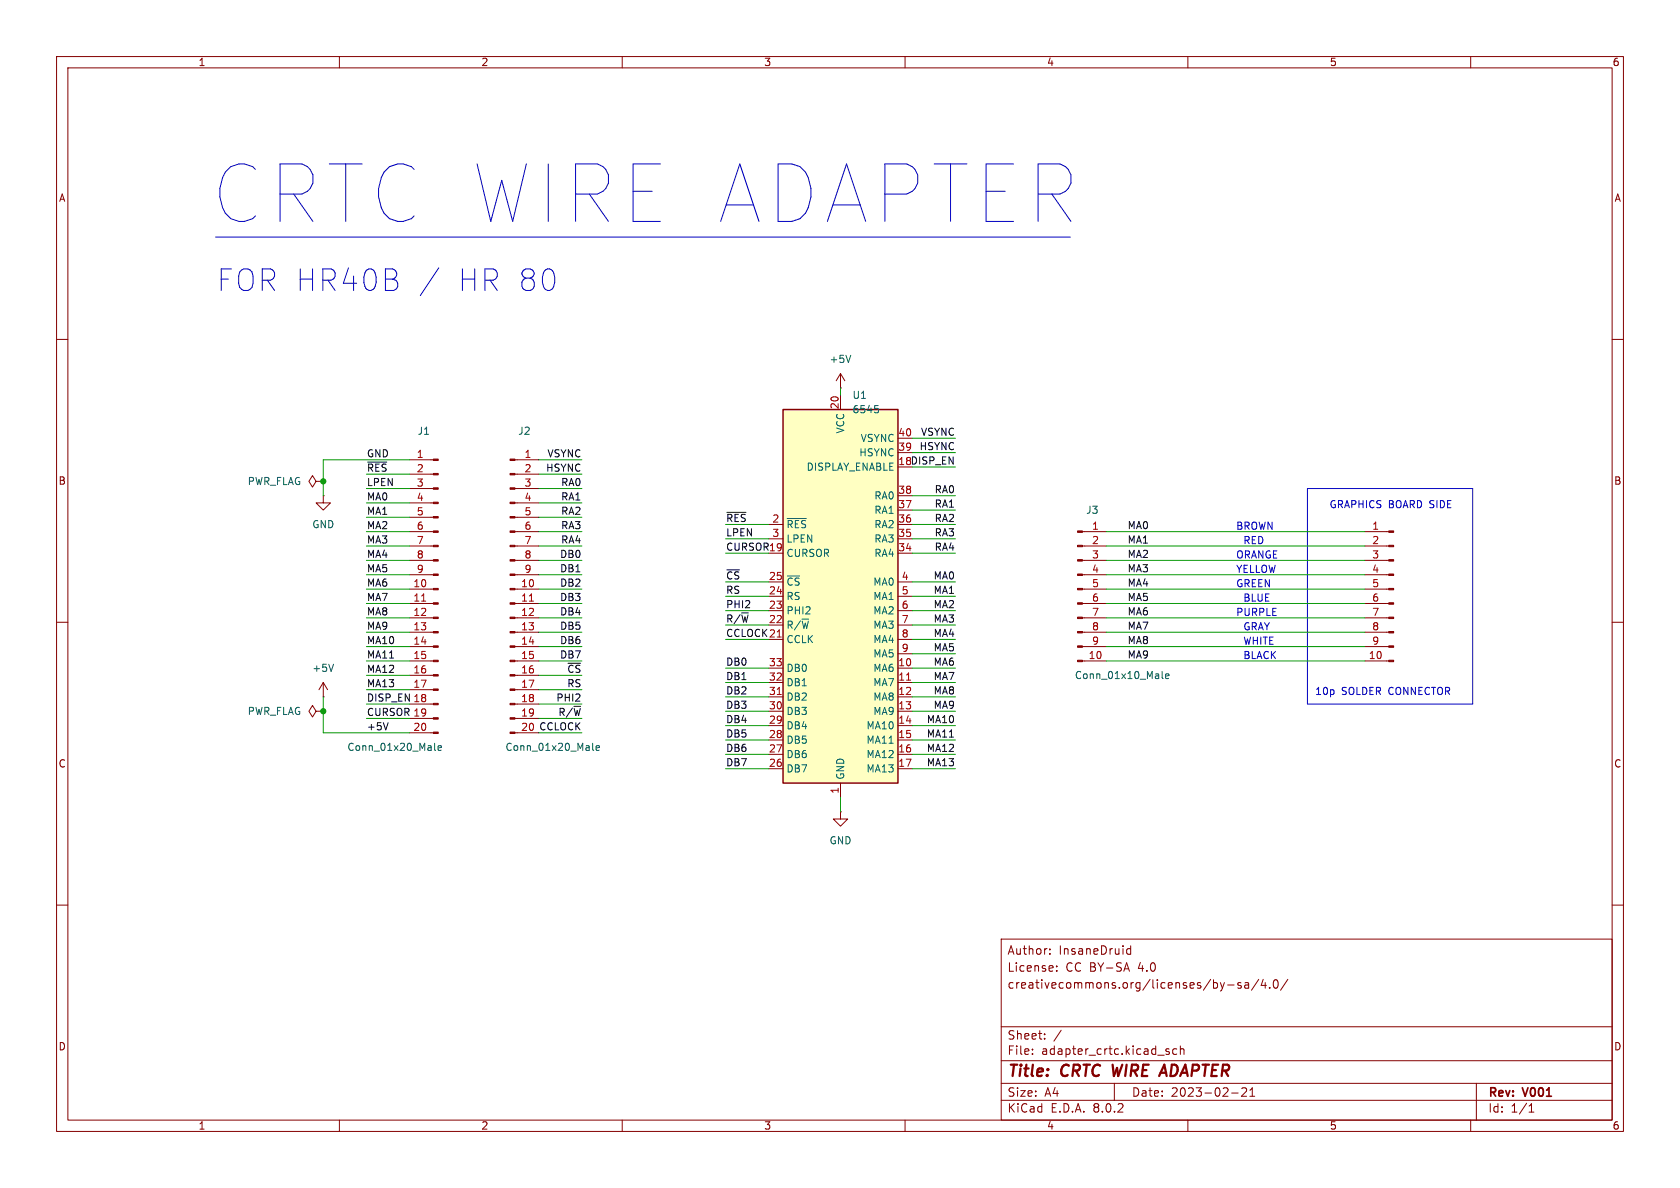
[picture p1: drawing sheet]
<svg xmlns="http://www.w3.org/2000/svg" width="297mm" height="210mm" viewBox="0 0 297 210" stroke-linecap="round" stroke-linejoin="round" font-family="sans-serif">
<g fill="none" stroke="#840000" stroke-width=".18">
<path d="M10 10h277v190h-277zM12 12h273v186h-273zM60 10v2M110 10v2M160 10v2M210 10v2M260 10v2M10 60h2M285 60h2M148.6 68.6h.1M148.6 66l-.8 1.3M148.6 66v2.6"/>
<path d="M148.6 66l.8 1.3M72.4 99.1h4.2M72.4 96.5h4.2M72.4 94h4.2M72.4 91.4h4.2M72.4 88.9h4.2M72.4 86.4h4.2M72.4 83.8h4.2M72.4 81.3h4.2M91 99.1h4.2M91 96.5h4.2M91 94h4.2"/>
<path d="M91 91.4h4.2M91 88.9h4.2M91 86.4h4.2M91 83.8h4.2M91 81.3h4.2M191.4 99.1h4.2M191.4 96.5h4.2M191.4 94h4.2M10 110h2M72.4 119.4h4.2M72.4 116.8h4.2M72.4 114.3h4.2"/>
<path d="M72.4 111.8h4.2M72.4 109.2h4.2M72.4 106.7h4.2M72.4 104.1h4.2M72.4 101.6h4.2M91 119.4h4.2M91 116.8h4.2M91 114.3h4.2M91 111.8h4.2M91 109.2h4.2M91 106.7h4.2M91 104.1h4.2"/>
<path d="M91 101.6h4.2M191.4 116.8h4.2M191.4 114.3h4.2M191.4 111.8h4.2M191.4 109.2h4.2M191.4 106.7h4.2M191.4 104.1h4.2M191.4 101.6h4.2M285 110h2M55.9 125.7l-.7-1-.6 1 .6 1 .7-1h1.2M57.1 123.2h.1M57.1 125.7h.1"/>
<path d="M57.1 120.7l-.7 1.2M57.1 120.7v2.5M57.1 120.7l.8 1.2M72.4 129.5h4.2M72.4 127h4.2M72.4 124.5h4.2M72.4 121.9h4.2M91 129.5h4.2M91 127h4.2M91 124.5h4.2M91 121.9h4.2M10 160h2"/>
<path d="M148.6 143.5v1.3h1.3l-1.3 1.3-1.3-1.3h1.3M148.6 143.5h.1M285 160h2M177 166h108v32h-108zM185.6 168.6v.1M185.6 167.8v.1M186.8 171.6v.1M186.8 170.8v.1M199.2 170.2l.5 1.5M199.9 167.2v1.5M199.9 167.8l-.4-.1-.3 .3v.4l.1 .2h.6M217 174.1h1.2"/>
<path d="M219.4 173.8l-.4-.1-.2 .2 .1 .2 .5 .2v.3h-.6M220.1 173.8h.6v.9M220.7 174.1h-.5a.29 .29 0 0 0-.2 .3 .29 .29 0 0 0 .2 .3l.5-.1M222.5 173.1l-1.3 2M223.3 173.1l-.3 1.1h.9M223.7 173.7v1M224.5 174.6v.1M225.2 173.3l.3-.1a.81 .81 0 0 1 .5 .6 .81 .81 0 0 1-.3 .8l-.1 .1a.81 .81 0 0 1-.4-1.4zM227.7 173.1l-1.3 2M60 198v2M110 198v2M160 198v2"/>
<path d="M177 194.5h108M177 191.5h108M177 187.5h108M177 181.5h108M182.5 186.3v.1M182.5 185.5v.1M184.7 183.6v.1M184.7 182.8v.1M187.6 182.1l-1.3 2M197 191.5v3M206.1 185.7l.6 .4-.2 .3-.4-.1M206.7 185.5l-.4-.1-.2 .2"/>
<path d="M208 185.5l-.4-.1-.3 .3v.4l.2 .2h.5M208.7 185.5l.2-.1 .3 .1 .1 .9M208.7 184.9v1.5M210 198v2M217.7 193.2h1.2M219.5 192.4l.6-.1 .2 .1 .1 .3-.9 1.1h.9M221 193.8h.8M221 192.7l.4-.4v1.5M260 198v2M261 191.5v6.5M270.3 196.6h.9M270.3 195.5l.4-.4v1.5"/>
</g>
<path d="M150.4 62.8l-.4 1.3M59 117.4l-.5 1.3M205.4 118.7v1.1l.2 .2M206.1 119.5l.6-.1-.1-.2-.4-.1-.1 .2v.6h.5M76.8 131.4v1.1l.2 .2M77.4 132.2l.6-.1v-.2l-.4-.1-.2 .2 .1 .6h.5M104.8 131.4v1.1l.2 .2M105.4 132.2l.6-.1-.1-.2-.3-.1-.2 .2v.6h.5" fill="none" stroke="#006464" stroke-width=".18"/>
<g fill="#840000" stroke="#840000" stroke-width=".18">
<path d="M76.6 129.4h.9v.3h-.9z"/>
<path d="M76.6 126.9h.9v.2h-.9z"/>
<path d="M76.6 124.3h.9v.3h-.9z"/>
<path d="M76.6 121.8h.9v.2h-.9z"/>
<path d="M76.6 119.3h.9v.2h-.9z"/>
<path d="M76.6 116.7h.9v.3h-.9z"/>
<path d="M76.6 114.2h.9v.2h-.9z"/>
<path d="M76.6 111.6h.9v.3h-.9z"/>
<path d="M76.6 109.1h.9v.2h-.9z"/>
<path d="M76.6 106.6h.9v.2h-.9z"/>
<path d="M76.6 104h.9v.3h-.9z"/>
<path d="M76.6 101.5h.9v.2h-.9z"/>
<path d="M76.6 98.9h.9v.3h-.9z"/>
<path d="M76.6 96.4h.9v.2h-.9z"/>
<path d="M76.6 93.9h.9v.2h-.9z"/>
<path d="M76.6 91.3h.9v.3h-.9z"/>
<path d="M76.6 88.8h.9v.2h-.9z"/>
<path d="M76.6 86.2h.9v.3h-.9z"/>
<path d="M76.6 83.7h.9v.2h-.9z"/>
<path d="M76.6 81.2h.9v.2h-.9z"/>
<path d="M90.2 129.4h.8v.3h-.8z"/>
<path d="M90.2 126.9h.8v.2h-.8z"/>
<path d="M90.2 124.3h.8v.3h-.8z"/>
<path d="M90.2 121.8h.8v.2h-.8z"/>
<path d="M90.2 119.3h.8v.2h-.8z"/>
<path d="M90.2 116.7h.8v.3h-.8z"/>
<path d="M90.2 114.2h.8v.2h-.8z"/>
<path d="M90.2 111.6h.8v.3h-.8z"/>
<path d="M90.2 109.1h.8v.2h-.8z"/>
<path d="M90.2 106.6h.8v.2h-.8z"/>
<path d="M90.2 104h.8v.3h-.8z"/>
<path d="M90.2 101.5h.8v.2h-.8z"/>
<path d="M90.2 98.9h.8v.3h-.8z"/>
<path d="M90.2 96.4h.8v.2h-.8z"/>
<path d="M90.2 93.9h.8v.2h-.8z"/>
<path d="M90.2 91.3h.8v.3h-.8z"/>
<path d="M90.2 88.8h.8v.2h-.8z"/>
<path d="M90.2 86.2h.8v.3h-.8z"/>
<path d="M90.2 83.7h.8v.2h-.8z"/>
<path d="M90.2 81.2h.8v.2h-.8z"/>
<path d="M190.5 116.7h.9v.3h-.9z"/>
<path d="M190.5 114.2h.9v.2h-.9z"/>
<path d="M190.5 111.6h.9v.3h-.9z"/>
<path d="M190.5 109.1h.9v.2h-.9z"/>
<path d="M190.5 106.6h.9v.2h-.9z"/>
<path d="M190.5 104h.9v.3h-.9z"/>
<path d="M190.5 101.5h.9v.2h-.9z"/>
<path d="M190.5 98.9h.9v.3h-.9z"/>
<path d="M190.5 96.4h.9v.2h-.9z"/>
<path d="M190.5 93.9h.9v.2h-.9z"/>
</g>
<path d="M74.5 106.3h.8M93.6 106.3h.7" fill="none" stroke="#a90000" stroke-width=".18"/>
<path d="M138.4 72.4h20.3v66h-20.3z" fill="#ffffc2"/>
<path d="M138.4 72.4h20.3v66h-20.3z" fill="none" stroke="#840000" stroke-width=".25"/>
<g fill="none" stroke="#840000" stroke-width=".18">
<path d="M148.6 69.9v2.5M158.7 77.5h2.6M55.9 85.1l-.7 1-.6-1 .6-1 .7 1h1.2M57.1 85.1h.1M57.1 87.6v1.3h1.3l-1.3 1.3-1.2-1.3h1.2M57.1 87.6h.1M135.9 97.8h2.5M135.9 92.7h2.5M135.9 95.3h2.5M158.7 97.8h2.6M158.7 92.7h2.6M158.7 95.3h2.6"/>
<path d="M158.7 90.2h2.6M158.7 87.6h2.6M158.7 80h2.6M241.3 99.1h4.2M241.3 96.5h4.2M241.3 94h4.2M135.9 118.1h2.5M135.9 113h2.5M135.9 110.5h2.5M135.9 108h2.5M135.9 105.4h2.5M135.9 102.9h2.5"/>
<path d="M158.7 118.1h2.6M158.7 113h2.6M158.7 110.5h2.6M158.7 108h2.6M158.7 105.4h2.6M158.7 102.9h2.6M158.7 115.6h2.6M241.3 116.8h4.2M241.3 114.3h4.2M241.3 111.8h4.2M241.3 109.2h4.2M241.3 106.7h4.2"/>
<path d="M241.3 104.1h4.2M241.3 101.6h4.2M135.9 120.7h2.5M135.9 123.2h2.5M135.9 125.7h2.5M135.9 128.3h2.5M135.9 130.8h2.5M135.9 133.4h2.5M135.9 135.9h2.5M148.6 138.4v2.6M158.7 120.7h2.6M158.7 123.2h2.6"/>
<path d="M158.7 125.7h2.6M158.7 128.3h2.6M158.7 130.8h2.6M158.7 133.4h2.6M158.7 135.9h2.6"/>
</g>
<path d="M137.4 112.6h.7M137.4 122.8h.7M160.3 120.2h.7" fill="none" stroke="#a90000" stroke-width=".18"/>
<path d="M154.7 71.7h.6M155.1 72.2l.2 .2v.3l-.2 .3M139.2 91.7h3.3" fill="none" stroke="#006464" stroke-width=".18"/>
<g fill="#840000" stroke="#840000" stroke-width=".18">
<path d="M245.5 116.7h.9v.3h-.9z"/>
<path d="M245.5 114.2h.9v.2h-.9z"/>
<path d="M245.5 111.6h.9v.3h-.9z"/>
<path d="M245.5 109.1h.9v.2h-.9z"/>
<path d="M245.5 106.6h.9v.2h-.9z"/>
<path d="M245.5 104h.9v.3h-.9z"/>
<path d="M245.5 101.5h.9v.2h-.9z"/>
<path d="M245.5 98.9h.9v.3h-.9z"/>
<path d="M245.5 96.4h.9v.2h-.9z"/>
<path d="M245.5 93.9h.9v.2h-.9z"/>
</g>
<path d="M65 81.7h3.4M128.5 90.6h3.4M68.6 127.8l-.4 1.2" fill="none" stroke="#0f0f0f" stroke-width=".18"/>
<path d="M38.1 41.9h151.1M77.6 47.4l-3.3 4.9M97.7 47.9a3.2 3.2 0 0 1 0 3.1M231.1 86.4h29.2v38.1h-29.2z" fill="none" stroke="#0000c2" stroke-width=".18"/>
<g fill="none" stroke="#009600" stroke-width=".18">
<path d="M148.6 68.6v1.3M161.3 77.5h7.6M64.8 99.1h7.6M64.8 96.5h7.6M64.8 94h7.6M64.8 83.8h7.6M64.8 86.4h7.6M64.8 91.4h7.6M64.8 88.9h7.6M72.4 81.3h-15.3v6.3M95.2 99.1h7.7M95.2 96.5h7.7"/>
<path d="M95.2 94h7.7M95.2 81.3h7.7M95.2 83.8h7.7M95.2 86.4h7.7M95.2 91.4h7.7M95.2 88.9h7.7M128.3 92.7h7.6M128.3 97.8h7.6M128.3 95.3h7.6M161.3 92.7h7.6M161.3 97.8h7.6M161.3 95.3h7.6"/>
<path d="M161.3 80h7.6M161.3 82.6h7.6M161.3 87.6h7.6M161.3 90.2h7.6M195.6 99.1h45.7M195.6 96.5h45.7M195.6 94h45.7M64.8 119.4h7.6M64.8 116.8h7.6M64.8 114.3h7.6M64.8 111.8h7.6M64.8 101.6h7.6"/>
<path d="M64.8 109.2h7.6M64.8 106.7h7.6M64.8 104.1h7.6M95.2 119.4h7.7M95.2 116.8h7.7M95.2 114.3h7.7M95.2 111.8h7.7M95.2 101.6h7.7M95.2 109.2h7.7M95.2 106.7h7.7M95.2 104.1h7.7M128.3 118.1h7.6"/>
<path d="M128.3 113h7.6M128.3 110.5h7.6M128.3 108h7.6M128.3 105.4h7.6M128.3 102.9h7.6M161.3 118.1h7.6M161.3 115.6h7.6M161.3 113h7.6M161.3 110.5h7.6M161.3 108h7.6M161.3 105.4h7.6M161.3 102.9h7.6"/>
<path d="M195.6 116.8h45.7M195.6 114.3h45.7M195.6 111.8h45.7M195.6 101.6h45.7M195.6 109.2h45.7M195.6 106.7h45.7M195.6 104.1h45.7M57.1 123.2v6.3h15.3M64.8 127h7.6M64.8 124.5h7.6M64.8 121.9h7.6M95.2 129.5h7.7"/>
<path d="M95.2 127h7.7M95.2 124.5h7.7M95.2 121.9h7.7M128.3 135.9h7.6M128.3 133.4h7.6M128.3 130.8h7.6M128.3 120.7h7.6M128.3 125.7h7.6M128.3 128.3h7.6M128.3 123.2h7.6M161.3 135.9h7.6M161.3 133.4h7.6"/>
<path d="M161.3 130.8h7.6M161.3 120.7h7.6M161.3 125.7h7.6M161.3 128.3h7.6M161.3 123.2h7.6M148.6 141v2.5"/>
</g>
<g fill="#009600" stroke="#009600" stroke-width=".18">
<circle cx="57.1" cy="85.1" r=".46"/>
<circle cx="57.1" cy="125.7" r=".46"/>
</g>
<text font-size="14.2" fill="#0000c2" x="36.8" y="40.4">CRTC WIRE ADAPTER</text>
<g font-size="5.3" fill="#0000c2">
<text x="38.1" y="51.8">FOR HR40B</text>
<text x="79.8" y="51.8">HR 80</text>
</g>
<g font-size="2.8" fill="#840000">
<text x="178" y="190.9">Title:</text>
<text x="187.7" y="190.9">CRTC WIRE ADAPTER</text>
</g>
<g font-size="2.1" fill="#840000">
<text x="178" y="172">License:</text>
<text x="178" y="169">Author:</text>
<text x="187.2" y="169">InsaneDruid</text>
<text x="188.4" y="172">CC BY-SA</text>
<text x="201.3" y="172">4.0</text>
<text x="178" y="175">creativecommons.org/licenses/by-sa/4.0/</text>
<text x="178" y="184">Sheet:</text>
<text x="178" y="186.7">File:</text>
<text x="184.1" y="186.7">adapter_crtc.kicad_sch</text>
<text x="178" y="196.9">KiCad</text>
<text x="178" y="194.1">Size:</text>
<text x="184.7" y="194.1">A4</text>
<text x="185.7" y="196.9">E.D.A.</text>
<text x="193.3" y="196.9">8.0.2</text>
<text x="200" y="194.1">Date:</text>
<text x="207" y="194.1">2023-02-21</text>
<text x="263" y="194.3">Rev:</text>
<text x="263" y="196.9">Id:</text>
<text x="267.1" y="196.9">1/1</text>
<text x="269.4" y="194.3">V001</text>
</g>
<g font-size="1.8" fill="#840000">
<text x="35" y="11.9">1</text>
<text x="85" y="11.9">2</text>
<text x="135" y="11.9">3</text>
<text x="185" y="11.9">4</text>
<text x="235" y="11.9">5</text>
<text x="285" y="11.9">6</text>
<text x="10.3" y="35.9">A</text>
<text x="285.3" y="35.9">A</text>
<text x="10.3" y="85.9">B</text>
<text x="285.3" y="85.9">B</text>
<text x="10.3" y="135.9">C</text>
<text x="285.3" y="135.9">C</text>
<text x="10.3" y="185.9">D</text>
<text x="285.3" y="185.9">D</text>
<text x="35" y="199.9">1</text>
<text x="85" y="199.9">2</text>
<text x="135" y="199.9">3</text>
<text x="185" y="199.9">4</text>
<text x="235" y="199.9">5</text>
<text x="285" y="199.9">6</text>
</g>
<g font-size="1.8" fill="#006464">
<text x="146.6" y="64.4">+5V</text>
<text x="150.6" y="70.7">U1</text>
<text x="73.7" y="77.1">J1</text>
<text x="91.5" y="77.1">J2</text>
<text x="149.5" y="76.7" transform="rotate(-90 149.5 76.7)">VCC</text>
<text x="150.6" y="73.3">6545</text>
<text x="142.5" y="83.4">DISPLAY_ENABLE</text>
<text x="151.8" y="80.9">HSYNC</text>
<text x="152.1" y="78.3">VSYNC</text>
<text x="43.7" y="86">PWR_FLAG</text>
<text x="154.5" y="88.5">RA0</text>
<text x="55.1" y="93.6">GND</text>
<text x="138.9" y="93.6">~{RES}</text>
<text x="154.5" y="93.6">RA2</text>
<text x="154.5" y="91">RA1</text>
<text x="191.9" y="91">J3</text>
<text x="138.9" y="98.7">CURSOR</text>
<text x="138.9" y="96.1">LPEN</text>
<text x="154.5" y="98.7">RA4</text>
<text x="154.5" y="96.1">RA3</text>
<text x="138.9" y="106.3">RS</text>
<text x="138.9" y="103.7">~{CS}</text>
<text x="154.3" y="103.7">MA0</text>
<text x="154.3" y="106.3">MA1</text>
<text x="138.9" y="113.9">CCLK</text>
<text x="138.9" y="111.4">R/~{W}</text>
<text x="138.9" y="108.8">PHI2</text>
<text x="154.3" y="108.8">MA2</text>
<text x="154.3" y="111.4">MA3</text>
<text x="154.3" y="113.9">MA4</text>
<text x="55.1" y="119">+5V</text>
<text x="138.9" y="119">DB0</text>
<text x="154.3" y="119">MA6</text>
<text x="154.3" y="116.4">MA5</text>
<text x="138.9" y="124.1">DB2</text>
<text x="138.9" y="121.5">DB1</text>
<text x="154.3" y="121.5">MA7</text>
<text x="154.3" y="124.1">MA8</text>
<text x="189.9" y="120.2">Conn_01x10_Male</text>
<text x="43.7" y="126.6">PWR_FLAG</text>
<text x="138.9" y="131.7">DB5</text>
<text x="138.9" y="129.1">DB4</text>
<text x="138.9" y="126.6">DB3</text>
<text x="153.1" y="129.1">MA10</text>
<text x="153.1" y="131.7">MA11</text>
<text x="154.3" y="126.6">MA9</text>
<text x="61.3" y="132.9">Conn_01x20_Male</text>
<text x="89.3" y="132.9">Conn_01x20_Male</text>
<text x="138.9" y="136.8">DB7</text>
<text x="138.9" y="134.2">DB6</text>
<text x="149.5" y="137.9" transform="rotate(-90 149.5 137.9)">GND</text>
<text x="153.1" y="134.2">MA12</text>
<text x="153.1" y="136.8">MA13</text>
<text x="146.6" y="149.5">GND</text>
</g>
<g font-size="1.8" fill="#a90000">
<text x="148.3" y="72.4" transform="rotate(-90 148.3 72.4)">20</text>
<text x="158.7" y="77.2">40</text>
<text x="73.6" y="81">1</text>
<text x="73.6" y="83.6">2</text>
<text x="92.6" y="81">1</text>
<text x="92.6" y="83.6">2</text>
<text x="158.7" y="79.8">39</text>
<text x="73.6" y="86.1">3</text>
<text x="73.6" y="88.6">4</text>
<text x="92.6" y="86.1">3</text>
<text x="92.6" y="88.6">4</text>
<text x="158.7" y="89.9">37</text>
<text x="158.7" y="87.4">38</text>
<text x="73.6" y="91.2">5</text>
<text x="73.6" y="93.7">6</text>
<text x="92.6" y="91.2">5</text>
<text x="92.6" y="93.7">6</text>
<text x="136.5" y="92.5">2</text>
<text x="136.5" y="95">3</text>
<text x="158.7" y="95">35</text>
<text x="158.7" y="92.5">36</text>
<text x="193" y="93.7">1</text>
<text x="242.5" y="93.7">1</text>
<text x="73.6" y="96.3">7</text>
<text x="73.6" y="98.8">8</text>
<text x="73.6" y="101.3">9</text>
<text x="92.6" y="96.3">7</text>
<text x="92.6" y="98.8">8</text>
<text x="92.6" y="101.3">9</text>
<text x="158.7" y="97.5">34</text>
<text x="193" y="96.3">2</text>
<text x="193" y="98.8">3</text>
<text x="193" y="101.3">4</text>
<text x="242.5" y="96.3">2</text>
<text x="242.5" y="98.8">3</text>
<text x="242.5" y="101.3">4</text>
<text x="73" y="103.9">10</text>
<text x="73" y="106.4">11</text>
<text x="92" y="103.9">10</text>
<text x="92" y="106.4">11</text>
<text x="135.8" y="107.7">23</text>
<text x="135.8" y="105.2">24</text>
<text x="135.8" y="102.6">25</text>
<text x="159.3" y="102.6">4</text>
<text x="159.3" y="105.2">5</text>
<text x="159.3" y="107.7">6</text>
<text x="193" y="103.9">5</text>
<text x="193" y="106.4">6</text>
<text x="242.5" y="103.9">5</text>
<text x="242.5" y="106.4">6</text>
<text x="73" y="109">12</text>
<text x="73" y="111.5">13</text>
<text x="92" y="109">12</text>
<text x="92" y="111.5">13</text>
<text x="135.8" y="110.2">22</text>
<text x="159.3" y="110.2">7</text>
<text x="159.3" y="112.8">8</text>
<text x="193" y="109">7</text>
<text x="193" y="111.5">8</text>
<text x="242.5" y="109">7</text>
<text x="242.5" y="111.5">8</text>
<text x="73" y="114">14</text>
<text x="73" y="116.6">15</text>
<text x="73" y="119.1">16</text>
<text x="92" y="114">14</text>
<text x="92" y="116.6">15</text>
<text x="92" y="119.1">16</text>
<text x="135.8" y="117.9">33</text>
<text x="158.7" y="117.9">10</text>
<text x="159.3" y="115.3">9</text>
<text x="192.4" y="116.6">10</text>
<text x="193" y="114">9</text>
<text x="241.9" y="116.6">10</text>
<text x="242.5" y="114">9</text>
<text x="73" y="121.7">17</text>
<text x="92" y="121.7">17</text>
<text x="92" y="124.2">18</text>
<text x="135.8" y="125.5">30</text>
<text x="135.8" y="122.9">31</text>
<text x="135.8" y="120.4">32</text>
<text x="158.7" y="120.4">11</text>
<text x="158.7" y="122.9">12</text>
<text x="158.7" y="125.5">13</text>
<text x="73" y="129.3">20</text>
<text x="92" y="126.7">19</text>
<text x="135.8" y="130.6">28</text>
<text x="135.8" y="128">29</text>
<text x="158.7" y="128">14</text>
<text x="158.7" y="130.6">15</text>
<text x="135.8" y="135.6">26</text>
<text x="135.8" y="133.1">27</text>
<text x="158.7" y="133.1">16</text>
<text x="158.7" y="135.6">17</text>
<text x="148.3" y="140.4" transform="rotate(-90 148.3 140.4)">1</text>
</g>
<g font-size="1.8" fill="#0f0f0f">
<text x="162.7" y="77.1">VSYNC</text>
<text x="64.8" y="83.5">~{RES}</text>
<text x="64.8" y="80.9">GND</text>
<text x="96.4" y="83.5">HSYNC</text>
<text x="96.7" y="80.9">VSYNC</text>
<text x="158.7" y="82.3">18DISP_EN</text>
<text x="162.5" y="79.7">HSYNC</text>
<text x="64.8" y="86">LPEN</text>
<text x="64.8" y="88.6">MA0</text>
<text x="99.1" y="86">RA0</text>
<text x="99.1" y="88.6">RA1</text>
<text x="165.1" y="89.8">RA1</text>
<text x="165.1" y="87.3">RA0</text>
<text x="64.8" y="91.1">MA1</text>
<text x="64.8" y="93.6">MA2</text>
<text x="99.1" y="91.1">RA2</text>
<text x="99.1" y="93.6">RA3</text>
<text x="128.3" y="94.9">LPEN</text>
<text x="128.3" y="92.4">~{RES}</text>
<text x="165.1" y="92.4">RA2</text>
<text x="165.1" y="94.9">RA3</text>
<text x="199.2" y="93.6">MA0</text>
<text x="64.8" y="98.7">MA4</text>
<text x="64.8" y="101.3">MA5</text>
<text x="64.8" y="96.2">MA3</text>
<text x="98.9" y="98.7">DB0</text>
<text x="98.9" y="101.3">DB1</text>
<text x="99.1" y="96.2">RA4</text>
<text x="128.3" y="97.4">CURSOR19</text>
<text x="165.1" y="97.4">RA4</text>
<text x="199.2" y="96.2">MA1</text>
<text x="199.2" y="98.7">MA2</text>
<text x="199.2" y="101.3">MA3</text>
<text x="64.8" y="103.8">MA6</text>
<text x="64.8" y="106.3">MA7</text>
<text x="98.9" y="103.8">DB2</text>
<text x="98.9" y="106.3">DB3</text>
<text x="128.3" y="107.6">PHI2</text>
<text x="128.3" y="102.5">~{CS}</text>
<text x="128.3" y="105.1">RS</text>
<text x="165" y="107.6">MA2</text>
<text x="165" y="105.1">MA1</text>
<text x="165" y="102.5">MA0</text>
<text x="199.2" y="103.8">MA4</text>
<text x="199.2" y="106.3">MA5</text>
<text x="64.8" y="108.9">MA8</text>
<text x="64.8" y="111.4">MA9</text>
<text x="64.8" y="114">MA10</text>
<text x="98.9" y="111.4">DB5</text>
<text x="98.9" y="108.9">DB4</text>
<text x="98.9" y="114">DB6</text>
<text x="128.3" y="112.7">CCLOCK21</text>
<text x="128.3" y="110.1">R/~{W}</text>
<text x="165" y="110.1">MA3</text>
<text x="165" y="112.7">MA4</text>
<text x="199.2" y="114">MA8</text>
<text x="199.2" y="111.4">MA7</text>
<text x="199.2" y="108.9">MA6</text>
<text x="64.8" y="119">MA12</text>
<text x="64.8" y="116.5">MA11</text>
<text x="98.9" y="116.5">DB7</text>
<text x="100.2" y="119">~{CS}</text>
<text x="128.3" y="117.8">DB0</text>
<text x="165" y="115.2">MA5</text>
<text x="165" y="117.8">MA6</text>
<text x="199.2" y="116.5">MA9</text>
<text x="64.8" y="124.1">DISP_EN 18</text>
<text x="64.8" y="121.6">MA13</text>
<text x="98.3" y="124.1">PHI2</text>
<text x="100.2" y="121.6">RS</text>
<text x="128.3" y="125.4">DB3</text>
<text x="128.3" y="120.3">DB1</text>
<text x="128.3" y="122.8">DB2</text>
<text x="165" y="122.8">MA8</text>
<text x="165" y="120.3">MA7</text>
<text x="165" y="125.4">MA9</text>
<text x="64.8" y="126.7">CURSOR 19</text>
<text x="64.8" y="129.2">+5V</text>
<text x="92" y="129.3">20 CCLOCK</text>
<text x="98.6" y="126.7">R/~{W}</text>
<text x="128.3" y="130.5">DB5</text>
<text x="128.3" y="127.9">DB4</text>
<text x="163.7" y="130.5">MA11</text>
<text x="163.7" y="127.9">MA10</text>
<text x="128.3" y="135.5">DB7</text>
<text x="128.3" y="133">DB6</text>
<text x="163.7" y="133">MA12</text>
<text x="163.7" y="135.5">MA13</text>
</g>
<g font-size="1.8" fill="#0000c2">
<text x="234.9" y="89.9">GRAPHICS</text>
<text x="245.4" y="89.9">BOARD SIDE</text>
<text x="218.4" y="93.7">BROWN</text>
<text x="218.4" y="101.4">YELLOW</text>
<text x="218.4" y="98.8">ORANGE</text>
<text x="219.7" y="96.3">RED</text>
<text x="218.4" y="103.9">GREEN</text>
<text x="219.7" y="106.4">BLUE</text>
<text x="218.4" y="109">PURPLE</text>
<text x="219.7" y="111.5">GRAY</text>
<text x="219.7" y="116.6">BLACK</text>
<text x="219.7" y="114.1">WHITE</text>
<text x="232.4" y="122.9">10p</text>
<text x="237.1" y="122.9">SOLDER CONNECTOR</text>
</g>
</svg>
